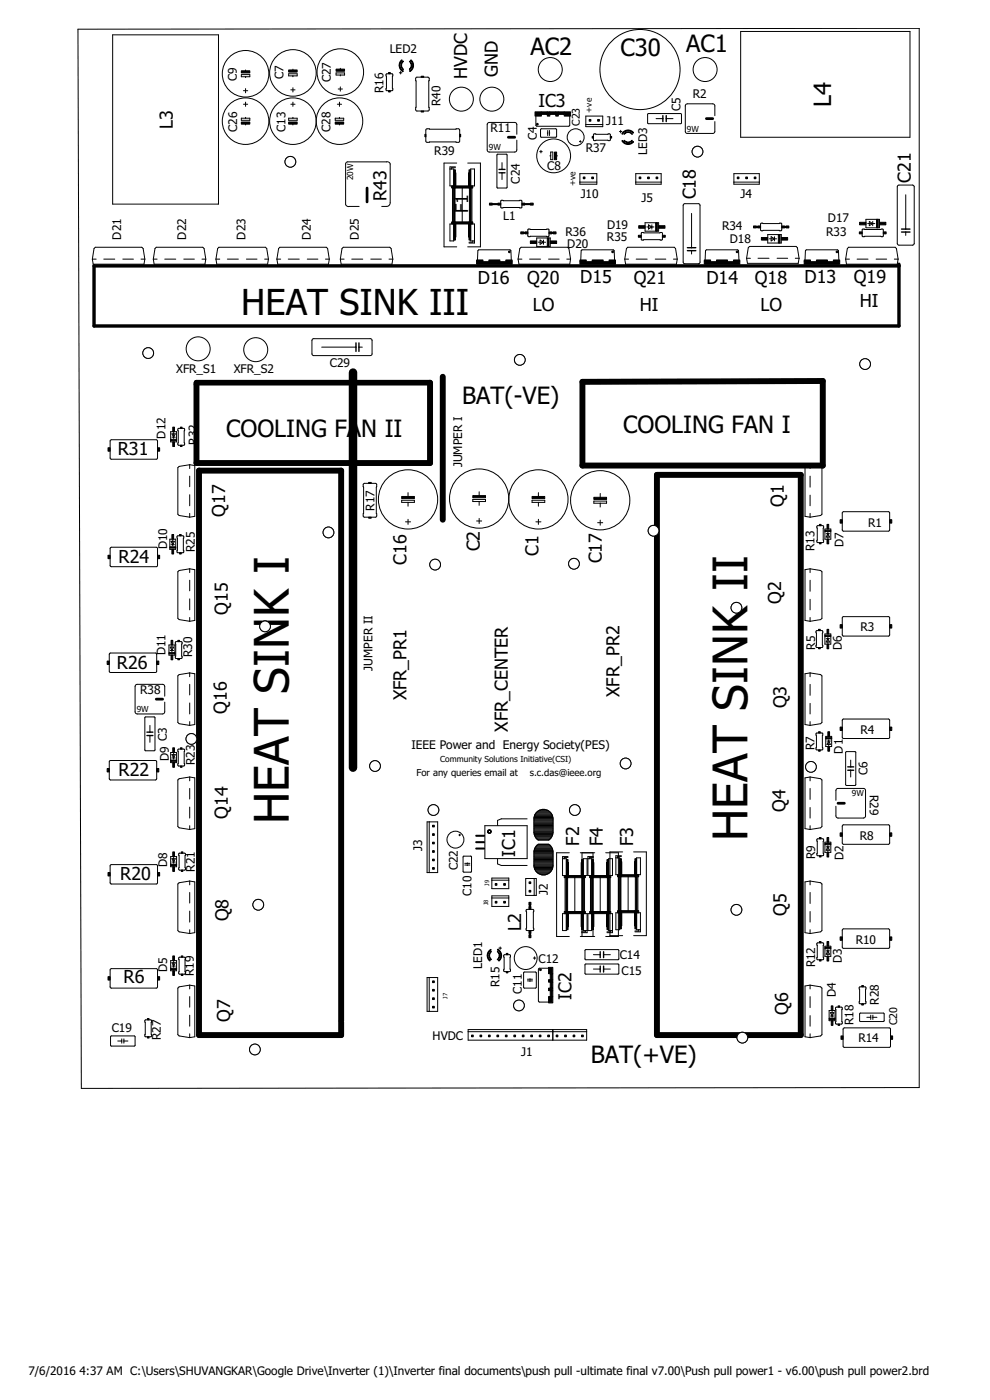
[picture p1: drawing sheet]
<svg xmlns="http://www.w3.org/2000/svg" width="297mm" height="420mm" viewBox="0 0 297 420" stroke-linecap="round" stroke-linejoin="round" font-family="sans-serif">
<g fill="none" stroke="#000" stroke-width=".3">
<path d="M23.4 8.8l252.4-.3v317.9l-251.4 .2zM33.8 10.5h31.8v50.8h-31.8zM222.2 9.4h50.8v31.8h-50.8zM72.4 22.4h2.6v.6h-2.6zM72.4 35.5h2.6v.6h-2.6zM73 27.2h1.3M73 31.3h1.3M73.7 21v.5M73.7 23v.3M73.7 26.6v1.3M73.7 30.6v1.3M73.7 35.2v.3"/>
<path d="M73.7 37v.5M86.6 22.1h2.6v.7h-2.6zM86.6 35.5h2.6v.6h-2.6zM87.2 27h1.3M87.2 31.3h1.3M87.9 20.7v.6M87.9 22.8v.2M87.9 26.3v1.3M87.9 30.6v1.3M87.9 35.2v.3M87.9 37v.5M100.6 35.5h2.5v.6h-2.5z"/>
<path d="M100.8 21.9h2.6v.6h-2.6zM101.2 31.3h1.3M101.5 26.7h1.2M101.9 30.6v1.3M101.9 35.2v.3M101.9 37v.5M102.1 20.5v.5M102.1 22.5v.3M102.1 26.1v1.2M115.9 22.2l1.7-.1 .2 .2-.1 4.9-1.9-.1zM119.8 21.8h.8M120.2 21.5v.7"/>
<path d="M124.8 23.3l3.6-.1 .4 .2v9.5l-.3 .4h-3.4l-.3-.2zM127.9 38.8l9.8-.1 .2 .3v3.5l-.4 .2h-9.5l-.2-.4zM160.8 34.7v2.9l.2 .3h9.7l.2-.3v-2.9M162.2 38.7h4.6l.2 .2v2.1l-4.7 .2zM164.2 39.9h.1M164.3 39.2v1.5M164.8 39.9h.2M164.8 39.2v1.5M175.8 34.8h5v3.2h-5zM175.8 37.4h5M185.9 39.5h.7M186.2 39.1v.8"/>
<path d="M194.4 34.2l9.9-.1 .2 .2-.1 2.7-9.9 .1zM196.8 35.6h2.1M199.9 35.6h2M214.5 34.7v-3.1l-.4-.4-8.2 .1-.3 .5v7.8l.6 .4h7.9l.4-.4v-3.1M135.8 56.4v10.2M136.7 50.1h-1.7v5.7h1.1v-5.1h-1.1M136.7 50.3h-1.2v.4M137 48.9h-3.8v25.2h3.8M138.7 56.3v10.4M140.3 48.9h3.8v25.2h-3.8M141.2 50.7h1.2v5.1h-1.2zM141.6 56.4v10.2"/>
<path d="M149.2 46.4l2.7-.1 .2 .1-.1 10-2.9-.1zM150.6 48.8v2M150.6 51.9v2M155.1 40.3v-2.9l-.5-.6-7.8-.1-.6 .5v7.8l.4 .6h8l.5-.6v-2.9M161.9 45.5h.8M162.3 45.1v.8M165 46.8h.2M165.2 45.6h.7v2.3h-.7zM166.8 46.8h.5M173.9 42.5h.5M174 54.7h5.1M174 52.1h5.1v3.2h-5.1z"/>
<path d="M174.1 42.2v.5M178.1 40.3l4.9-.1 .1 .2v1.7l-4.9 .1zM190.8 54.7h7.6M190.8 52.1h7.6v3.2h-7.6zM220.2 52.1h7.6v3.2h-7.6zM220.2 54.7h7.6M269.4 55.6l4.4-.1 .5 .4v17.2l-.4 .5h-4.2l-.5-.4v-17.2zM271.8 58.5v10.2M27.7 77.8l.5-3.2 .4-.4h14l.3 .4 .6 3.2M27.7 77.8l.3 1.5h15.2l.3-1.5M27.7 77.8h1.2M31.1 77.8h3.3"/>
<path d="M36.9 77.8h3.1M42.3 77.8h1.2M46 77.8l.5-3.2 .4-.4h14l.3 .4 .5 3.2M46 77.8l.2 1.5h15.3l.2-1.5M46 77.8h1.1M49.4 77.8h3.3M55.1 77.8h3.2M60.6 77.8h1.1M64.8 77.8l.5-3.2 .4-.4h14l.3 .4 .5 3.2M64.8 77.8l.2 1.5h15.3l.2-1.5M64.8 77.8h1.1M68.2 77.8h3.3"/>
<path d="M73.9 77.8h3.2M79.4 77.8h1.1M83.1 77.8l.5-3.2 .4-.4h13.9l.4 .4 .5 3.2M83.1 77.8l.2 1.5h15.3l.2-1.5M83.1 77.8h1.1M86.5 77.8h3.3M92.2 77.8h3.2M97.7 77.8h1.1M102.1 77.8l.5-3.2 .4-.4h14l.3 .4 .6 3.2M102.1 77.8l.3 1.5h15.2l.3-1.5M102.1 77.8h1.2M105.5 77.8h3.3"/>
<path d="M107.8 62h-3.4l-.7-.7v-12.1l.4-.6 12.1-.1 .6 .3 .3 .4v11.9l-.3 .4-.6 .4-1.7 .1M111.3 77.8h3.1M116.7 77.8h1.2M135 67.2h1.1v5.1h-1.1zM141.9 72.3v.4h-1.2M142.4 72.3h-1.2v-5.1h1.2v5.7h-1.7M143.3 78.1l.1-2.9 .2-.2h9.4l.3 .2 .1 2.9M150.3 60.2l6.1-.1 .2 2.2-6.2 .1zM155.4 77.8l.6-3.2 .3-.4h14l.4 .4 .5 3.2M155.4 77.8l.3 1.5h15.2l.3-1.5M155.4 77.8h1.2M158.4 68.8h6.1l.2 .2v1.9l-6.2 .1z"/>
<path d="M158.9 77.8h3.3M161 71.4h4.1v2.6h-4.1zM161.5 72.7h2.2M162.1 72.1l1 .6-1 .6zM163.1 72.1v1.2M164.6 77.8h3.2M170.1 77.8h1.1M174.2 78.1l.2-2.9 .2-.2h9.4l.3 .2 .1 2.9M187.5 77.8l.5-3.2 .3-.4h14l.4 .4 .5 3.2M187.5 77.8l.2 1.5h15.2l.3-1.5M187.5 77.8h1.1M190.9 77.8h3.3"/>
<path d="M192.5 69.8h6.1l.2 .2-.1 1.9-6.1 .1zM193.5 66.8h4.1v2.6h-4.1zM194.1 68.1h2.1M194.6 67.5l1 .6-1 .6zM195.6 67.5v1.2M196.6 77.8h3.2M202.1 77.8h1.1M205.1 61.3l.4-.2h4l.5 .4v17.2l-.3 .4-4.2 .1-.5-.4zM207.5 64.1v10.2M207.5 75.2v1M211.6 78.1l.1-2.9 .2-.2h9.4l.3 .2 .1 2.9M224 77.5l.5-3.2 .4-.3h14l.3 .3 .6 3.2"/>
<path d="M224 77.5l.3 1.5h15.2l.3-1.5M224 77.5h1.1M227.4 77.5h3.3M228.3 67h6.1l.1 2.1-6.1 .1-.2-.2zM230.4 70.4h4v2.5h-4zM230.9 71.7h2.1M231.4 71l1 .7-1 .6zM232.4 71v1.3M233.2 77.5h3.1M238.6 77.5h1.2M241.5 78.1l.2-2.9 .2-.2h9.4l.3 .2 .1 2.9M253.7 77.8l.5-3.2 .4-.4h14l.4 .4 .5 3.2"/>
<path d="M253.7 77.8l.3 1.5h15.2l.3-1.5M253.7 77.8h1.2M257.2 77.8h3.3M258.8 68.8h6.1l.1 2.1-6.2 .1zM259.8 65.8h4.1v2.6h-4.1zM260.3 67.1h2.2M260.8 66.5l1.1 .6-1.1 .6zM261.9 66.5v1.2M262.9 77.8h3.1M268.3 77.8h1.2M271.8 69.6v1.1M93.8 101.7h17.5l.3 .5v4.2l-.5 .3h-17l-.5-.5v-4z"/>
<path d="M96.5 104.2h10.3M107.7 104.2h1M33.1 132.1l13.9-.1 .3 .4-.1 5.2-.3 .2h-13.6l-.3-.4zM51.2 129.6h1.8v3h-1.8zM51.6 130.2h1l-.5 1zM51.6 131.2h1M52.1 129.8v1.8M53.4 128.6l2 .1v4.7l-.2 .2-1.8-.1zM56.9 139.5l-3.2 .5-.3 .4v13.9l.3 .4 3.2 .5M56.9 139.5l1.5 .2v15.3l-1.5 .2M56.9 139.5v1.1M243.1 139.5l3.1 .5 .4 .4v13.9l-.4 .4-3.1 .5"/>
<path d="M243.1 139.5l-1.6 .2v15.3l1.6 .2M243.1 139.5v1.1M56.9 142.9v3.2M56.9 148.5v3.3M56.9 154.1v1.1M109.1 145.2l3.5-.1 .4 .2v9.5l-.2 .4h-3.5l-.3-.2zM120.5 150.1h3.8v.7h-3.8zM121.7 156.6h1.5M122.4 147.8v1.4M122.4 150.8v1.1M122.4 155.9v1.5M141.9 149.9h3.8v.6h-3.8z"/>
<path d="M143 156.4h1.5M143.8 147.6v1.4M143.8 150.5v1.2M143.8 155.6v1.5M159.6 150.1h3.8v.7h-3.8zM160.8 156.6h1.5M161.5 147.8v1.4M161.5 150.8v1.1M161.5 155.9v1.5M178.2 150.4h3.8v.6h-3.8zM179.3 156.9h1.5M180.1 148.1v1.4"/>
<path d="M180.1 151v1.2M180.1 156.1v1.5M243.1 142.9v3.3M243.1 148.6v3.2M243.1 154.1v1.1M245.2 157.8h1.7l.2 .1-.1 4.9-1.9-.1zM247.5 158.8h1.8v3h-1.8zM248.4 159.8v1.8M252.8 153.7l13.9-.1 .2 .3v5.3l-.3 .2h-13.7l-.2-.4zM33.1 164.4l13.9-.1 .3 .3-.1 5.2-.3 .3h-13.6l-.3-.4zM50.9 161.8h1.8v3.1h-1.8zM51.3 162.5h1l-.5 1z"/>
<path d="M51.3 163.5h1M51.8 162.1v1.8M53.2 160.9l1.7-.1 .2 .2v4.6l-.1 .3-1.9-.2zM56.9 170.7l-3.2 .5-.3 .4v14l.3 .3 3.2 .6M56.9 170.7l1.5 .3v15.2l-1.5 .3M56.9 170.7v1.2M56.9 174.1v3.2M56.9 179.7v3.3M243.1 170.7l3.1 .5 .4 .4v14l-.4 .3-3.1 .6M243.1 170.7l-1.6 .3v15.2l1.6 .3M243.1 170.7v1.2M243.1 174.1v3.3"/>
<path d="M243.1 179.9v3.1M247.9 160.2h1M248.4 160.2l.5 1h-1zM32.9 196.1l13.9-.1 .2 .4v5.2l-.4 .2h-13.6l-.2-.4zM50.7 193.6h1.8v3h-1.8zM51.1 194.2h1l-.5 1zM51.1 195.2h1M51.6 193.8v1.8M52.7 192.6l1.9 .1v4.7l-.1 .2-1.9-.1zM56.9 185.3v1.2M243.1 185.3v1.2M244.9 189.3l1.9 .1-.1 4.9-1.8-.1z"/>
<path d="M247.5 190.3h1.8v3h-1.8zM247.9 191.7h1M248.4 191.3v1.8M248.4 191.7l.5 1h-1zM252.8 185.2l13.9-.1 .2 .3v5.3l-.3 .2h-13.7l-.2-.4zM43.5 215.2l3 .1v9.8l-.2 .2h-2.6l-.2-.2zM45 217.7v2M49.4 208.9v-2.9l-.4-.6h-7.8l-.6 .4-.1 7.8 .3 .5 8.2 .1 .4-.6v-2.9M56.9 202l-3.2 .5-.3 .3v14l.3 .4 3.2 .5M56.9 202l1.5 .2v15.2l-1.5 .3M56.9 202v1.1M56.9 205.4v3.2"/>
<path d="M56.9 211v3.3M56.9 216.6v1.1M243.1 202l3.1 .5 .4 .3v14l-.4 .4-3.1 .5M243.1 202l-1.6 .2v15.2l1.6 .3M243.1 202v1.1M243.1 205.4v3.3M243.1 211.1v3.2M243.1 216.6v1.1M252.8 215.9l13.9-.1 .2 .4v5.2l-.3 .2h-13.7l-.2-.3zM32.9 228.3h13.9l.2 .3v5.2l-.4 .3-13.6-.1-.2-.3zM45 220.7v2.1M51.2 225.8h1.8v3.1h-1.8z"/>
<path d="M51.6 226.5h1l-.5 1zM51.6 227.5h1M52.1 226.1v1.8M53.4 224.9l2 .1v4.6l-.2 .3h-1.6l-.2-.2zM56.9 233.2l-3.2 .5-.3 .4v14l.3 .3 3.2 .5M56.9 233.2l1.5 .2v15.3l-1.5 .2M56.9 233.2v1.1M56.9 236.6v3.2M243.1 233.2l3.1 .5 .4 .4v14l-.4 .3-3.1 .5M243.1 233.2l-1.6 .2v15.3l1.6 .2M243.1 233.2v1.1M243.1 236.6v3.3"/>
<path d="M244.9 220l1.9 .1-.1 4.9-1.6 .1-.2-.2zM247.8 221h1.7v3h-1.7zM248.1 222.4h1.1M248.6 222v1.8M248.6 222.4l.6 1h-1.1zM253.8 225.6l3 .1-.2 10h-2.6l-.3-.1zM255.2 228.1v2M255.2 231.2v2M33.1 259.6l13.9-.1 .3 .4-.1 5.2-.3 .2h-13.6l-.3-.4zM51.2 257.1h1.8v3h-1.8zM51.6 257.7h1l-.5 1zM51.6 258.7h1"/>
<path d="M52.1 257.3v1.8M53.7 256.1l1.9 .1v4.7l-.1 .2h-1.6l-.3-.1zM56.9 242.2v3.3M56.9 247.8v1.1M128.1 246.7h3.2v15.2h-3.2zM128.8 246.7v15.2M137.7 250.6h.5M137.9 250.3v.5M139 257l2.5 .1-.2 4.6-2.3-.1zM139.4 259.6h1.6M139.4 259.1h1.6M140.2 259v.1"/>
<path d="M140.2 259.6v.1M145.5 247.8h12.7v9.9h-12.7zM149.3 257.7v1.6l1.1 .4h7.8M158.2 245.7h-7.8l-1.1 .5v1.5M170.4 257.1h-1.6v5.7h1.1v-5.1h-1.1M170.4 257.3h-1.1v.4M170.8 255.9h-3.8v25.2h3.8M174.1 255.9h4.3M174.6 255.9v25.2M175 257.7h1.1v5.1h-1.1zM177.9 255.9v25.2M178.1 257.1h-1.7v5.7h1.1v-5.1h-1.1"/>
<path d="M178.1 257.3h-1.2v.4M181.7 255.9h3.8v25.2h-3.8M182.6 257.7h1.2v5.1h-1.2zM186.4 256.8h-1.6v5.7h1.1v-5h-1.1M186.4 257.1h-1.1v.4M186.8 255.7h-3.8v25.1h3.8M190.1 255.7h3.8v25.1h-3.8M191 257.5h1.2v5h-1.2zM243.1 242.3v3.2M243.1 247.8v1.1M245.2 251.8l1.9 .1-.1 4.9h-1.7l-.2-.2zM247.5 252.8h1.8v3h-1.8z"/>
<path d="M247.9 254.1h1M248.4 253.8v1.7M248.4 254.1l.5 1.1h-1zM250.8 240.2v-2.9l.4-.7h7.9l.6 .4v7.9l-.3 .5-8.2 .1-.4-.6v-2.9M252.8 247.6h13.9l.2 .3v5.2l-.3 .3-13.7-.1-.2-.3zM56.9 264.4l-3.2 .5-.3 .4v14l.3 .4 3.2 .5M56.9 264.4l1.5 .3v15.2l-1.5 .3M56.9 264.4v1.2M56.9 267.8v3.2M56.9 273.4v3.3M56.9 279v1.2M147.6 263.5h5.1v3.2h-5.1z"/>
<path d="M147.6 268.9h5.1v3.1h-5.1zM147.6 269.5h5.1M147.6 264.2h5.1M157.7 263.7h3.2v5h-3.2zM157.9 273l2-.1 .2 .2v5.9l-.1 .3-2.1-.2zM160.3 263.7v5M168.8 274.2h1.1v5.1h-1.1zM169.5 263.4v10.2M172.5 263.3v10.4M175.4 263.4v10.2M175.6 279.3v.4h-1.1M176.1 279.3h-1.1v-5.1h1.1v5.7h-1.6"/>
<path d="M176.4 274.2h1.1v5.1h-1.1zM177.2 263.4v10.2M180.1 263.3v10.4M183.3 279.3v.4h-1.2M183.8 279.3h-1.2v-5.1h1.2v5.7h-1.7M184.8 273.9h1.1v5.1h-1.1zM188.5 263v10.4M191.4 263.1v10.2M191.6 279v.4h-1.1M192.2 279h-1.2v-5.1h1.2v5.8h-1.7M243.1 264.4l3.1 .5 .4 .4v14l-.4 .4-3.1 .5M243.1 264.4l-1.6 .3v15.2l1.6 .3"/>
<path d="M243.1 264.4v1.2M243.1 267.8v3.3M243.1 273.6v3.1M243.1 279v1.2M252.8 278.9l13.9-.1 .2 .3v5.3l-.3 .2h-13.7l-.2-.4zM33.1 290.8l13.9-.1 .3 .4-.1 5.2-.3 .2h-13.6l-.3-.3zM51.2 288.3h1.8v3h-1.8zM51.6 288.9h1l-.5 1zM51.6 289.9h1M52.1 288.5v1.8M53.7 287.4l1.7-.1 .2 .1v4.7l-.1 .2-1.9-.1zM56.9 295.7l-3.2 .5-.3 .3v14l.3 .4 3.2 .5"/>
<path d="M56.9 295.7l1.5 .2v15.2l-1.5 .3M56.9 295.7v1.1M56.9 299.1v3.2M128.1 293.4h3.2v10.1h-3.2zM128.8 293.4v10.1M149.6 284.5h.9M150.1 284.2v.7M151.2 286.6l1.7-.1 .2 .2-.1 4.9-1.8-.2zM157.2 291.8h3.6v4.7h-3.6zM158.2 294.4h1.6M158.2 293.9h1.6M159 293.8v.1"/>
<path d="M159 294.4v.1M160 287.5h.8M160.4 287.1v.8M164.7 290.6h-2.9l-.3 .2v9.7l.3 .2h2.9M174.1 281.1h4.3M175.6 285.1l9.9-.1 .2 .2v2.7l-10 .1zM175.6 289.4l9.9-.1 .2 .3v2.6l-10 .1zM178.1 286.5h2M178.1 290.8h2M181.1 286.5h2M181.1 290.8h2M243.1 295.7l3.1 .5 .4 .3v14l-.4 .4-3.1 .5"/>
<path d="M243.1 295.7l-1.6 .2v15.2l1.6 .3M243.1 295.7v1.1M243.1 299.1v3.3M245.2 283h1.7l.2 .1-.1 4.9-1.9-.1zM247.5 284h1.8v3h-1.8zM247.9 285.4h1M248.4 285v1.8M248.4 285.4l.5 1h-1zM257.9 296.2h1.7l.2 .1-.1 4.9-1.9-.1zM33.2 311l7.2-.1 .1 .2v2.7l-7.2 .1zM35.3 312.4h1.2M37.2 312.4h1.2"/>
<path d="M43.5 306.2l1.7-.1 .3 .1v4.7l-.2 .2-1.8-.1zM56.9 304.7v3.3M56.9 310.3v1.1M140.5 309h35.5v3.2h-35.5zM140.5 309.6h35.5M165.9 309v3.2M243.1 304.8v3.2M243.1 310.3v1.1M248.8 303.3h1.7v3h-1.7zM249.2 303.9h1l-.5 1zM249.2 304.9h1M249.7 303.5v1.8"/>
<path d="M250.8 302.3h1.7l.2 .1-.1 4.9-1.9-.1zM253.1 308.6l13.9-.1 .2 .4v5.2l-.4 .2h-13.6l-.2-.4zM258 304.1h7.1l.2 2.3-7.2 .2zM260.1 305.3h1.2M261.9 305.3h1.2"/>
<circle cx="73.7" cy="36.4" r="7"/>
<circle cx="73.7" cy="22.1" r="7"/>
<circle cx="87.9" cy="36.4" r="7"/>
<circle cx="87.9" cy="21.9" r="7"/>
<circle cx="101.9" cy="36.4" r="7"/>
<circle cx="102.1" cy="21.6" r="7"/>
<circle cx="138.4" cy="29.8" r="3.6"/>
<circle cx="147.6" cy="29.8" r="3.6"/>
<circle cx="165.1" cy="20.9" r="3.6"/>
<circle cx="192" cy="20.9" r="12"/>
<circle cx="211.6" cy="20.9" r="3.6"/>
<circle cx="166.1" cy="46.8" r="5.1"/>
<circle cx="172.7" cy="41.2" r="2.54"/>
<circle cx="59.5" cy="104.7" r="3.6"/>
<circle cx="76.7" cy="104.9" r="3.6"/>
<circle cx="122.4" cy="149.9" r="8.9"/>
<circle cx="143.8" cy="149.6" r="8.9"/>
<circle cx="161.5" cy="149.9" r="8.9"/>
<circle cx="180.1" cy="150.1" r="8.9"/>
<circle cx="79.5" cy="188" r="1.61"/>
<circle cx="136.7" cy="252" r="2.54"/>
<circle cx="157.7" cy="287.5" r="3.4"/>
</g>
<g fill="none" stroke="#000" stroke-width=".32">
<path d="M160.2 249.9l.6 1.6M160.2 249.9h5.7M160.2 249.6h5.7M160.2 249.4h5.7M160.2 249.1h5.7M160.2 248.8h5.7M160.2 248.6h5.7M160.2 248.3h5.7M160.2 248h5.7M160.2 247.8h5.7M160.2 247.5h5.7M160.2 247.2h5.7"/>
<path d="M160.2 247h5.7M160.2 246.7h5.7M160.2 246.4h5.7M160.2 246.1h5.7M160.2 245.9h5.7M160.2 245.6h5.7M160.2 259.8h5.7M160.2 259.5h5.7M160.2 259.3h5.7M160.2 259h5.7M160.2 258.7h5.7M160.2 258.5h5.7"/>
<path d="M160.2 258.2h5.7M160.2 257.9h5.7M160.2 257.7h5.7M160.2 257.4h5.7M160.2 257.1h5.7M160.2 256.9h5.7M160.2 256.6h5.7M160.2 256.3h5.7M160.2 256.1h5.7M160.2 255.8h5.7M160.2 255.5h5.7M160.2 245.3v4.6"/>
<path d="M160.2 245.3h5.7M160.3 250.2h5.6M160.3 255.3h5.6M160.3 250.4h5.5M160.3 245.1h5.5M160.3 255h5.5M160.4 250.7h5.3M160.4 244.8h5.4M160.4 254.7h5.3M160.5 244.5l-.3 .8M160.5 244.5a2.85 2.85 0 0 1 2.6-1.6 2.85 2.85 0 0 1 2.5 1.6M160.5 244.5h5.2"/>
<path d="M160.5 251h5.1M160.5 254.5h5.1M160.6 244.3h4.9M160.7 251.2h4.8M160.7 254.2h4.7M160.8 251.5l.7 .6h3.2l.3-.3M160.8 251.5h4.5M160.8 244h4.5M160.9 253.9h4.3M161.1 243.7h4M161.1 251.8h3.9M161.1 253.7l-.8 1.5-.1 4.5 .3 1.3 .8 1"/>
<path d="M161.1 253.7l.4-.3h3.2l1 1.3M161.1 253.7h3.9M161.4 243.5h3.3M161.4 252h3.3M161.8 243.2h2.5M162.8 242.9h.6M165.3 251.5l-.3 .3M165.6 244.5l.3 .8M165.7 254.7l.2 .9v4.6l-.5 1.1-.6 .7M165.9 245.3v4.6M165.9 249.9l-.6 1.6M160.2 260.1h5.7"/>
<path d="M160.3 260.3h5.5M160.4 260.6h5.4M160.5 260.9h5.2M160.6 261.2h4.9M160.8 261.4h4.6M161 261.7h4.1M161.3 262l1.1 .5M161.3 262h3.5M161.7 262.2h2.7M162.4 262.5h1.3M164.8 262l-1.1 .5h-1.3M36.5 311.8v1.3"/>
<path d="M37.2 311.8v1.3M261.3 304.7v1.2M261.9 304.7v1.2"/>
</g>
<path d="M129 114.9v24.1h-70.1v-23.6M132.8 113.1v42.9M174.8 114.6l72.1-.3v25.4h-72.1zM197.1 142.5h43.2v168.1h-43.2zM102.4 306.3v-165.1h-42.7v169.4h42.7v-3.8" fill="none" stroke="#000" stroke-width="1.8"/>
<path d="M105.9 111.8v118.6" fill="none" stroke="#000" stroke-width="2.5"/>
<path d="M269.7 79.3v18.5h-241.5v-18h241.5" fill="none" stroke="#000" stroke-width="1"/>
<path d="M129 114.9h-70.1v.5" fill="none" stroke="#000" stroke-width="1.7"/>
<g fill="#000" stroke="#000" stroke-width=".3">
<path d="M72.4 21.3h2.6v.6h-2.6zM72.4 36.6h2.6v.7h-2.6zM86.6 21h2.6v.6h-2.6zM86.6 36.6h2.6v.7h-2.6zM100.6 36.6h2.5v.7h-2.5zM100.8 20.7h2.6v.7h-2.6zM116.6 27.2h.5v.4h-.5zM116.6 21.8h.5v.3h-.5zM126.4 22.9h.7v.3h-.7zM126.4 33.3h.7v.3h-.7zM160.5 33.6h1.9v1.2h-1.9zM162.4 33.6h1.8v.7h-1.8z"/>
<path d="M164.2 33.6h.8v1.2h-.8zM165 33.6h1.8v.7h-1.8zM166.8 33.6h.7v1.2h-.7zM167.5 33.6h1.8v.7h-1.8zM169.3 33.6h1.9v1.2h-1.9zM176.8 35.9h.5v.5h-.5zM179.3 35.9h.5v.5h-.5zM127.5 40.3h.3v.8h-.3zM135.5 55.8h1.2v.6h-1.2zM136 56.4h.5v10.2h-.5zM136.1 51h.6v4.8h-.6zM136.7 55.8h4v.6h-4z"/>
<path d="M136.7 51.9l.1 3.9zM137.9 40.3h.3v.8h-.3zM140.6 51.9l.1 3.9zM140.7 55.8h1.2v.6h-1.2zM140.7 51h.5v4.8h-.5zM140.8 56.4h.6v10.2h-.6zM166.4 45.6h.6v2.3h-.6zM175 53.1h.5v.5h-.5zM177.5 53.1h.6v.5h-.6zM177.7 40.9h.4v.5h-.4zM183.1 40.9h.4v.5h-.4zM191.8 53.1h.5v.5h-.5z"/>
<path d="M194.3 53.1h.5v.5h-.5zM196.8 53.1h.6v.5h-.6zM221.2 53.1h.5v.5h-.5zM223.8 53.1h.5v.5h-.5zM226.3 53.1h.5v.5h-.5zM135.5 66.6h1.2v.6h-1.2zM136.1 67.2h.6v4.9h-.6zM136.7 66.6h4v.6h-4zM136.7 67.2l.1 4zM140.6 67.2l.1 4zM140.7 66.6h1.2v.6h-1.2zM140.7 67.2h.5v4.9h-.5z"/>
<path d="M143 78.5h10.7v.8h-10.7zM143 78h1.9v.5h-1.9zM146.7 78h3.3v.5h-3.3zM146.9 61h.8v.6h-.8zM149.4 61h.8v.6h-.8zM151.8 78h1.9v.5h-1.9zM156.3 69.6h.8v.6h-.8zM156.6 61h.8v.6h-.8zM157.5 69.6h.9v.6h-.9zM159.1 72.3h1.9v.8h-1.9zM159.1 61h.9v.6h-.9zM164.2 71.4h.5v2.6h-.5z"/>
<path d="M164.7 69.6h.9v.6h-.9zM165.1 72.3h1.9v.8h-1.9zM166 69.6h.8v.6h-.8zM174 78.5h10.7v.8h-10.7zM174 78h1.9v.5h-1.9zM177.7 78h3.3v.5h-3.3zM182.8 78h1.9v.5h-1.9zM191.5 70.6h.9v.6h-.9zM191.6 67.7h1.9v.8h-1.9zM196.7 66.8h.5v2.6h-.5zM197.6 67.7h1.9v.8h-1.9zM198.8 70.6h.8v.6h-.8z"/>
<path d="M211.3 78.5h10.7v.8h-10.7zM211.3 78h1.9v.5h-1.9zM215 78h3.3v.5h-3.3zM220.1 78h1.9v.5h-1.9zM226.1 67.8h.8v.6h-.8zM227.4 67.8h.8v.6h-.8zM228.5 71.3h1.9v.8h-1.9zM233.5 70.4h.5v2.5h-.5zM234.4 71.3h1.9v.8h-1.9zM234.6 67.8h.8v.6h-.8zM235.8 67.8h.9v.6h-.9zM241.3 78.5h10.6v.8h-10.6z"/>
<path d="M241.3 78h1.9v.5h-1.9zM245 78h3.3v.5h-3.3zM250 78h1.9v.5h-1.9zM257.8 69.6h.9v.6h-.9zM257.9 66.7h1.9v.8h-1.9zM263 65.8h.5v2.6h-.5zM263.9 66.7h1.9v.8h-1.9zM265 69.6h.9v.6h-.9zM32.4 134.4h.6v1h-.6zM47.3 134.4h.6v1h-.6zM51.2 131.8h1.8v.4h-1.8zM51.8 128.2h.5v1.4h-.5z"/>
<path d="M51.8 132.6h.5v1.4h-.5zM54.1 133.6h.5v.4h-.5zM54.1 128.2h.5v.4h-.5zM110.6 144.8h.8v.3h-.8zM110.6 155.2h.8v.3h-.8zM120.5 149h3.8v.6h-3.8zM141.9 148.7h3.8v.7h-3.8zM159.6 149h3.8v.6h-3.8zM178.2 149.2h3.8v.7h-3.8zM245.9 157.4h.5v.4h-.5zM247.5 159.2h1.8v.3h-1.8zM248.1 157.4h.5v1.4h-.5z"/>
<path d="M252.1 156h.6v1h-.6zM266.9 156h.7v1h-.7zM32.4 166.6h.6v1.1h-.6zM47.3 166.6h.6v1.1h-.6zM50.9 164.1h1.8v.4h-1.8zM51.6 160.4h.5v1.4h-.5zM51.6 164.9h.5v1.4h-.5zM53.9 165.9h.5v.4h-.5zM53.9 160.4h.5v.4h-.5zM245.9 162.8h.5v.4h-.5zM248.1 161.8h.5v1.4h-.5zM32.2 198.4h.6v1h-.6z"/>
<path d="M47 198.4h.6v1h-.6zM50.7 195.9h1.8v.3h-1.8zM51.3 192.2h.5v1.4h-.5zM51.3 196.6h.5v1.4h-.5zM53.4 197.6h.5v.4h-.5zM53.4 192.2h.5v.4h-.5zM245.6 188.9h.5v.4h-.5zM245.6 194.3h.5v.4h-.5zM247.5 190.6h1.8v.4h-1.8zM248.1 193.3h.5v1.4h-.5zM248.1 188.9h.5v1.4h-.5zM252.1 187.5h.6v1h-.6z"/>
<path d="M266.9 187.5h.7v1h-.7zM245.6 219.6h.5v.4h-.5zM248.4 219.6h.5v1.4h-.5zM252.1 218.2h.6v1h-.6zM266.9 218.2h.7v1h-.7zM32.2 230.7h.6v1h-.6zM47 230.7h.6v1h-.6zM51.2 228.1h1.8v.4h-1.8zM51.8 224.4h.5v1.4h-.5zM51.8 228.9h.5v1.4h-.5zM54.1 229.9h.5v.4h-.5zM54.1 224.4h.5v.4h-.5z"/>
<path d="M245.6 225.1h.5v.3h-.5zM247.8 221.4h1.7v.4h-1.7zM248.4 224h.5v1.4h-.5zM51.2 259.4h1.8v.3h-1.8zM51.8 255.7h.5v1.4h-.5zM54.4 255.7h.5v.4h-.5zM129.8 255.3h.5v.5h-.5zM129.8 257.8h.5v.5h-.5zM129.8 252.8h.5v.5h-.5zM129.8 250.2h.5v.5h-.5zM129.8 247.7h.5v.5h-.5zM169.9 258h.5v4.8h-.5z"/>
<path d="M170.4 258.8l.2 4zM174.4 258.8l.1 4zM174.5 258h.5v4.8h-.5zM177.5 258h.6v4.8h-.6zM178.1 258.8l.1 4zM182 258.8l.1 4zM182.1 258h.5v4.8h-.5zM185.9 257.7h.5v4.8h-.5zM186.4 258.6l.2 3.9zM190.4 258.6l.1 3.9zM190.5 257.7h.5v4.8h-.5zM245.9 251.4h.5v.3h-.5z"/>
<path d="M245.9 256.8h.5v.4h-.5zM247.5 253.1h1.8v.4h-1.8zM248.1 255.8h.5v1.4h-.5zM248.1 251.4h.5v1.4h-.5zM252.1 250h.6v1h-.6zM266.9 250h.7v1h-.7zM32.4 261.9h.6v1h-.6zM47.3 261.9h.6v1h-.6zM51.8 260.1h.5v1.4h-.5zM54.4 261.1h.5v.4h-.5zM129.8 260.4h.5v.5h-.5zM148.6 270.5h.5v.5h-.5z"/>
<path d="M148.6 265.2h.5v.5h-.5zM151.1 270.5h.5v.5h-.5zM151.1 265.2h.5v.5h-.5zM158.7 272.1h.6v.8h-.6zM158.7 279.3h.6v.8h-.6zM158.7 270.8h.6v.9h-.6zM158.7 267.2h.6v.5h-.6zM158.7 264.7h.6v.5h-.6zM169.3 273.6h1.1v.6h-1.1zM169.3 262.8h1.1v.6h-1.1zM169.8 263.4h.5v10.2h-.5zM169.9 274.2h.5v4.8h-.5z"/>
<path d="M170.4 273.6h4.1v.6h-4.1zM170.4 262.8h4.1v.6h-4.1zM170.4 274.2l.2 3.9zM174.4 274.2l.1 3.9zM174.5 273.6h1.1v.6h-1.1zM174.5 262.8h1.1v.6h-1.1zM174.5 274.2h.5v4.8h-.5zM174.6 263.4h.5v10.2h-.5zM176.9 273.6h1.2v.6h-1.2zM176.9 262.8h1.2v.6h-1.2zM177.4 263.4h.5v10.2h-.5zM177.5 274.2h.6v4.8h-.6z"/>
<path d="M178.1 273.6h4v.6h-4zM178.1 262.8h4v.6h-4zM178.1 274.2l.1 3.9zM182 274.2l.1 3.9zM182.1 273.6h1.2v.6h-1.2zM182.1 262.8h1.2v.6h-1.2zM182.1 274.2h.5v4.8h-.5zM182.2 263.4h.6v10.2h-.6zM185.3 273.3h1.1v.6h-1.1zM185.3 262.5h1.1v.6h-1.1zM185.8 263.1h.5v10.2h-.5zM185.9 273.9h.5v4.9h-.5z"/>
<path d="M186.4 273.3h4.1v.6h-4.1zM186.4 262.5h4.1v.6h-4.1zM186.4 273.9l.2 4zM190.4 273.9l.1 4zM190.5 273.3h1.1v.6h-1.1zM190.5 262.5h1.1v.6h-1.1zM190.5 273.9h.5v4.9h-.5zM190.6 263.1h.5v10.2h-.5zM32.4 293.1h.6v1h-.6zM47.3 293.1h.6v1h-.6zM51.2 290.6h1.8v.4h-1.8zM51.8 286.9h.5v1.4h-.5z"/>
<path d="M51.8 291.3h.5v1.4h-.5zM54.4 292.4h.5v.3h-.5zM54.4 286.9h.5v.4h-.5zM129.8 299.5h.5v.5h-.5zM129.8 296.9h.5v.5h-.5zM129.8 294.4h.5v.5h-.5zM151.9 291.6h.5v.4h-.5zM151.9 286.1h.5v.4h-.5zM158.7 280.6h.6v.8h-.6zM164.6 290.3h1.3v1.9h-1.3zM164.6 294h1.3v.8h-1.3zM164.6 296.5h1.3v.8h-1.3z"/>
<path d="M164.6 299.1h1.3v1.9h-1.3zM165.1 292.2h.8v1.8h-.8zM165.1 294.8h.8v1.7h-.8zM165.1 297.3h.8v1.8h-.8zM245.9 282.6h.5v.4h-.5zM245.9 288h.5v.4h-.5zM247.5 284.4h1.8v.3h-1.8zM248.1 287h.5v1.4h-.5zM248.1 282.6h.5v1.4h-.5zM252.1 281.2h.6v1h-.6zM258.6 295.8h.5v.4h-.5zM266.9 281.2h.7v1h-.7z"/>
<path d="M44.2 311.1h.5v.4h-.5zM44.2 305.7h.5v.4h-.5zM129.8 302h.5v.5h-.5zM141.5 310.6h.5v.5h-.5zM144 310.6h.5v.5h-.5zM146.6 310.6h.5v.5h-.5zM149.1 310.6h.5v.5h-.5zM151.6 310.6h.5v.5h-.5zM154.2 310.6h.5v.5h-.5zM156.7 310.6h.5v.5h-.5zM159.3 310.6h.5v.5h-.5zM161.8 310.6h.5v.5h-.5z"/>
<path d="M164.3 310.6h.5v.5h-.5zM166.9 310.6h.5v.5h-.5zM169.4 310.6h.5v.5h-.5zM172 310.6h.5v.5h-.5zM174.5 310.6h.5v.5h-.5zM248.8 305.6h1.7v.3h-1.7zM249.4 301.9h.5v1.4h-.5zM249.4 306.3h.5v1.4h-.5zM251.4 307.3h.5v.4h-.5zM251.4 301.9h.5v.4h-.5zM252.3 310.9h.7v1h-.7zM258.6 301.2h.5v.4h-.5z"/>
<path d="M267.2 310.9h.6v1h-.6z"/>
</g>
<g fill="none" stroke="#000" stroke-width=".42">
<path d="M198.9 34.7v1.8M199.9 34.7v1.8M149.7 50.8h1.8M149.7 51.9h1.8M206.2 75.2h2.6M206.2 74.3h2.6M270.5 69.6h2.5M270.5 68.7h2.5M106.8 102.9v2.6M107.7 102.9v2.6M44.1 219.7h1.8M44.1 220.7h1.8"/>
<path d="M254.4 231.2h1.7M254.4 230.1h1.7M180.1 285.6v1.8M180.1 289.9v1.8M181.1 285.6v1.8M181.1 289.9v1.8"/>
</g>
<path d="M147.7 61.3h1.7M157.1 69.9h.4M157.5 61.3h1.6M165.6 69.9h.4M226.9 68.1h.4M235.4 68.1h.4M142.9 252.8h2.3M142.9 250.8h2.3M142.9 254.7h2.3M159 271.7v.3M159 280.2v.3" fill="none" stroke="#000" stroke-width=".61"/>
<g fill="#000" stroke="#000" stroke-width=".3">
<path d="M119.8 19.6h.2l.3 1 .7 .7-.1 .2-.7-.6z" fill-rule="evenodd"/>
<path d="M120.3 19.6l.7 1.3-.5-.6z" fill-rule="evenodd"/>
<path d="M120.4 18.1l.1-.2 .2 .2-.4 .5-.3 1h-.2l.2-.9z" fill-rule="evenodd"/>
<path d="M120.6 18.6l.5-.2-.8 1.2z" fill-rule="evenodd"/>
<path d="M122.8 18.5a.84 .84 0 0 1 .6 1.1l-.2-.6z" fill-rule="evenodd"/>
<path d="M123.3 17.9l.6 .8 .2 .9h-.3l-.1-.6-.6-.8z" fill-rule="evenodd"/>
<path d="M123.4 19.6l.1 .4-.6 .9z" fill-rule="evenodd"/>
<path d="M123.8 19.6h.3l-.2 .9-.9 1-.1-.2 .7-.7z" fill-rule="evenodd"/>
<path d="M187.3 40.1l1.2-.5-1.2 .7z" fill-rule="evenodd"/>
<path d="M186.9 39.7l.6-.5 1-.2v.3l-1 .3-.7 .7-.2-.1z" fill-rule="evenodd"/>
<path d="M188.5 39l.9 .2 .7 .6-.2 .2-.5-.5-.9-.2z" fill-rule="evenodd"/>
<path d="M186.6 42.3l.2-.2 .7 .7 1 .3v.2l-1-.1z" fill-rule="evenodd"/>
<path d="M187.2 42.2l.1-.1 1.2 .7-.8-.2z" fill-rule="evenodd"/>
<path d="M188.5 42.7l.6-.2 .5-.4a.84 .84 0 0 1-1.1 .6z" fill-rule="evenodd"/>
<path d="M188.5 43.1l.6-.1 .8-.6 .2 .2-1.1 .7h-.5z" fill-rule="evenodd"/>
<path d="M188.5 39.6l.7 .2 .6 .5z" fill-rule="evenodd"/>
<path d="M146.4 249.2a.58 .58 0 0 1 .9 .1 .58 .58 0 0 1-.3 .8 .58 .58 0 0 1-.7-.5h.2a.38 .38 0 0 1 .5-.4 .38 .38 0 0 1 .1 .7 .38 .38 0 0 1-.6-.2l-.2-.1z" fill-rule="evenodd"/>
<path d="M146.2 286.8h.2l.1 .6 .6 .8-.2 .2-.5-.7z" fill-rule="evenodd"/>
<path d="M146.7 286.8h.2l.5 1.2-.5-.5z" fill-rule="evenodd"/>
<path d="M146.8 285.2l.5-.3 .1 .2-.7 .7-.3 1h-.2l.2-.9z" fill-rule="evenodd"/>
<path d="M147.2 285.6h.2l-.7 1.2z" fill-rule="evenodd"/>
<path d="M149.8 286.8h.1v.4l-.6 .9z" fill-rule="evenodd"/>
<path d="M150.2 286.8h.3l-.1 .5-.7 1.1-.1-.2 .4-.5z" fill-rule="evenodd"/>
<path d="M149.3 285.5l.5 .5 .1 .8h-.1z" fill-rule="evenodd"/>
<path d="M149.4 284.9l.7 .6 .4 1.3h-.3l-.2-1-.8-.7z" fill-rule="evenodd"/>
<circle cx="161.2" cy="37.3" r=".25"/>
<circle cx="152.8" cy="75.6" r=".25"/>
<circle cx="183.8" cy="75.6" r=".25"/>
<circle cx="221.1" cy="75.6" r=".25"/>
<circle cx="251.1" cy="75.6" r=".25"/>
<circle cx="162.2" cy="291" r=".25"/>
</g>
<path d="M211.9 35.6h1.9M110.1 56.4v4.2M152.5 41.2h1.9M46.9 209.8h1.9M251.4 241.1h1.9" fill="none" stroke="#000" stroke-width=".83"/>
<circle cx="79.5" cy="188" r="1.61" fill="#fff" stroke="#000" stroke-width=".3"/>
<circle cx="77.5" cy="271.5" r="1.61" fill="none" stroke="#000" stroke-width=".3"/>
<circle cx="77.5" cy="271.5" r="1.61" fill="#fff" stroke="#000" stroke-width=".3"/>
<circle cx="221" cy="182.4" r="1.61" fill="none" stroke="#000" stroke-width=".3"/>
<circle cx="221" cy="182.4" r="1.61" fill="#fff" stroke="#000" stroke-width=".3"/>
<circle cx="221" cy="273" r="1.61" fill="none" stroke="#000" stroke-width=".3"/>
<circle cx="221" cy="273" r="1.61" fill="#fff" stroke="#000" stroke-width=".3"/>
<circle cx="172.2" cy="169.2" r="1.61" fill="none" stroke="#000" stroke-width=".3"/>
<circle cx="172.2" cy="169.2" r="1.61" fill="#fff" stroke="#000" stroke-width=".3"/>
<circle cx="172.5" cy="243.1" r="1.61" fill="none" stroke="#000" stroke-width=".3"/>
<circle cx="172.5" cy="243.1" r="1.61" fill="#fff" stroke="#000" stroke-width=".3"/>
<circle cx="130.6" cy="169.4" r="1.61" fill="none" stroke="#000" stroke-width=".3"/>
<circle cx="130.6" cy="169.4" r="1.61" fill="#fff" stroke="#000" stroke-width=".3"/>
<circle cx="130" cy="243.1" r="1.61" fill="none" stroke="#000" stroke-width=".3"/>
<circle cx="130" cy="243.1" r="1.61" fill="#fff" stroke="#000" stroke-width=".3"/>
<circle cx="187.7" cy="229.1" r="1.61" fill="none" stroke="#000" stroke-width=".3"/>
<circle cx="187.7" cy="229.1" r="1.61" fill="#fff" stroke="#000" stroke-width=".3"/>
<circle cx="243.3" cy="230.1" r="1.61" fill="none" stroke="#000" stroke-width=".3"/>
<circle cx="243.3" cy="230.1" r="1.61" fill="#fff" stroke="#000" stroke-width=".3"/>
<circle cx="112.5" cy="229.9" r="1.61" fill="none" stroke="#000" stroke-width=".3"/>
<circle cx="112.5" cy="229.9" r="1.61" fill="#fff" stroke="#000" stroke-width=".3"/>
<circle cx="57.4" cy="221.8" r="1.61" fill="none" stroke="#000" stroke-width=".3"/>
<circle cx="57.4" cy="221.8" r="1.61" fill="#fff" stroke="#000" stroke-width=".3"/>
<circle cx="76.5" cy="315" r="1.61" fill="none" stroke="#000" stroke-width=".3"/>
<circle cx="76.5" cy="315" r="1.61" fill="#fff" stroke="#000" stroke-width=".3"/>
<circle cx="222.7" cy="311.4" r="1.61" fill="none" stroke="#000" stroke-width=".3"/>
<circle cx="222.7" cy="311.4" r="1.61" fill="#fff" stroke="#000" stroke-width=".3"/>
<circle cx="155.7" cy="301.8" r="1.61" fill="none" stroke="#000" stroke-width=".3"/>
<circle cx="155.7" cy="301.8" r="1.61" fill="#fff" stroke="#000" stroke-width=".3"/>
<circle cx="196.1" cy="159.3" r="1.61" fill="none" stroke="#000" stroke-width=".3"/>
<circle cx="196.1" cy="159.3" r="1.61" fill="#fff" stroke="#000" stroke-width=".3"/>
<circle cx="98.6" cy="159.8" r="1.61" fill="none" stroke="#000" stroke-width=".3"/>
<circle cx="98.6" cy="159.8" r="1.61" fill="#fff" stroke="#000" stroke-width=".3"/>
<circle cx="156" cy="108" r="1.61" fill="none" stroke="#000" stroke-width=".3"/>
<circle cx="156" cy="108" r="1.61" fill="#fff" stroke="#000" stroke-width=".3"/>
<circle cx="44.5" cy="106" r="1.61" fill="none" stroke="#000" stroke-width=".3"/>
<circle cx="44.5" cy="106" r="1.61" fill="#fff" stroke="#000" stroke-width=".3"/>
<circle cx="87.1" cy="48.6" r="1.61" fill="none" stroke="#000" stroke-width=".3"/>
<circle cx="87.1" cy="48.6" r="1.61" fill="#fff" stroke="#000" stroke-width=".3"/>
<circle cx="209.3" cy="45.5" r="1.61" fill="none" stroke="#000" stroke-width=".3"/>
<circle cx="209.3" cy="45.5" r="1.61" fill="#fff" stroke="#000" stroke-width=".3"/>
<circle cx="259.6" cy="109.3" r="1.61" fill="none" stroke="#000" stroke-width=".3"/>
<circle cx="259.6" cy="109.3" r="1.61" fill="#fff" stroke="#000" stroke-width=".3"/>
<g font-size="14.4">
<text x="86.6" y="247.4" transform="rotate(-90 86.6 247.4)">HEAT SINK I</text>
<text x="224.3" y="252.5" transform="rotate(-90 224.3 252.5)">HEAT SINK II</text>
</g>
<text font-size="10.8" x="72.4" y="94.5">HEAT SINK III</text>
<g font-size="7.2">
<text x="159.2" y="16.6">AC2</text>
<text x="186.2" y="16.8">C30</text>
<text x="205.9" y="15.5">AC1</text>
<text x="249.4" y="32.2" transform="rotate(-90 249.4 32.2)">L4</text>
<text x="138.7" y="121.2">BAT(-VE)</text>
<text x="67.8" y="131.1">COOLING FAN II</text>
<text x="186.9" y="129.8">COOLING FAN I</text>
<text x="177.3" y="319">BAT(+VE)</text>
</g>
<g font-size="5.4">
<text x="140.2" y="23.7" transform="rotate(-90 140.2 23.7)">HVDC</text>
<text x="149.4" y="23.1" transform="rotate(-90 149.4 23.1)">GND</text>
<text x="161.5" y="32">IC3</text>
<text x="51.8" y="38.7" transform="rotate(-90 51.8 38.7)">L3</text>
<text x="208.8" y="59.9" transform="rotate(-90 208.8 59.9)">C18</text>
<text x="273.3" y="54.8" transform="rotate(-90 273.3 54.8)">C21</text>
<text x="116" y="60.3" transform="rotate(-90 116 60.3)">R43</text>
<text x="140.5" y="63.9" transform="rotate(-90 140.5 63.9)">F1</text>
<text x="143.4" y="85.2">D16</text>
<text x="158.2" y="85.1">Q20</text>
<text x="174.1" y="84.9">D15</text>
<text x="190.2" y="85.1">Q21</text>
<text x="211.9" y="85.2">D14</text>
<text x="226.5" y="85.1">Q18</text>
<text x="241.4" y="84.9">D13</text>
<text x="256.2" y="84.9">Q19</text>
<text x="159.9" y="93.3">LO</text>
<text x="192" y="93.3">HI</text>
<text x="228.2" y="93.3">LO</text>
<text x="258" y="92.2">HI</text>
<text x="35.3" y="136.7">R31</text>
<text x="67.6" y="155" transform="rotate(-90 67.6 155)">Q17</text>
<text x="235.2" y="152.1" transform="rotate(-90 235.2 152.1)">Q1</text>
<text x="144" y="165.5" transform="rotate(-90 144 165.5)">C2</text>
<text x="161.5" y="166.8" transform="rotate(-90 161.5 166.8)">C1</text>
<text x="35.6" y="168.9">R24</text>
<text x="121.9" y="169.6" transform="rotate(-90 121.9 169.6)">C16</text>
<text x="180.6" y="169.1" transform="rotate(-90 180.6 169.1)">C17</text>
<text x="68.3" y="184.5" transform="rotate(-90 68.3 184.5)">Q15</text>
<text x="234.4" y="181.1" transform="rotate(-90 234.4 181.1)">Q2</text>
<text x="35.1" y="200.7">R26</text>
<text x="185.9" y="209.2" transform="rotate(-90 185.9 209.2)">XFR_PR2</text>
<text x="68.1" y="214.2" transform="rotate(-90 68.1 214.2)">Q16</text>
<text x="121.9" y="210.2" transform="rotate(-90 121.9 210.2)">XFR_PR1</text>
<text x="236" y="212.6" transform="rotate(-90 236 212.6)">Q3</text>
<text x="152.4" y="219.5" transform="rotate(-90 152.4 219.5)">XFR_CENTER</text>
<text x="35.6" y="232.9">R22</text>
<text x="68.3" y="245.7" transform="rotate(-90 68.3 245.7)">Q14</text>
<text x="235.7" y="243.6" transform="rotate(-90 235.7 243.6)">Q4</text>
<text x="154.6" y="257.1" transform="rotate(-90 154.6 257.1)">IC1</text>
<text x="173.7" y="253.8" transform="rotate(-90 173.7 253.8)">F2</text>
<text x="180.8" y="254" transform="rotate(-90 180.8 254)">F4</text>
<text x="190" y="254" transform="rotate(-90 190 254)">F3</text>
<text x="36.1" y="264.2">R20</text>
<text x="236" y="274.8" transform="rotate(-90 236 274.8)">Q5</text>
<text x="68.6" y="276.5" transform="rotate(-90 68.6 276.5)">Q8</text>
<text x="156.3" y="279.5" transform="rotate(-90 156.3 279.5)">L2</text>
<text x="37.1" y="295.2">R6</text>
<text x="171.5" y="300" transform="rotate(-90 171.5 300)">IC2</text>
<text x="236.5" y="304.5" transform="rotate(-90 236.5 304.5)">Q6</text>
<text x="69.1" y="306.7" transform="rotate(-90 69.1 306.7)">Q7</text>
</g>
<g font-size="3.6">
<text x="116.9" y="15.9">LED2</text>
<text x="85" y="23.6" transform="rotate(-90 85 23.6)">C7</text>
<text x="71.1" y="24.4" transform="rotate(-90 71.1 24.4)">C9</text>
<text x="99.3" y="24.7" transform="rotate(-90 99.3 24.7)">C27</text>
<text x="115.1" y="28" transform="rotate(-90 115.1 28)">R16</text>
<text x="207.9" y="29.5">R2</text>
<text x="132.2" y="31.8" transform="rotate(-90 132.2 31.8)">R40</text>
<text x="204.2" y="33.3" transform="rotate(-90 204.2 33.3)">C5</text>
<text x="71.2" y="39.6" transform="rotate(-90 71.2 39.6)">C26</text>
<text x="85.7" y="39.6" transform="rotate(-90 85.7 39.6)">C13</text>
<text x="99.1" y="39.6" transform="rotate(-90 99.1 39.6)">C28</text>
<text x="147.2" y="39.7">R11</text>
<text x="161" y="42" transform="rotate(-90 161 42)">C4</text>
<text x="181.9" y="37.6">J11</text>
<text x="130.3" y="46.7">R39</text>
<text x="175.7" y="45.5">R37</text>
<text x="194.2" y="46.4" transform="rotate(-90 194.2 46.4)">LED3</text>
<text x="164.2" y="50.9">C8</text>
<text x="156" y="55.1" transform="rotate(-90 156 55.1)">C24</text>
<text x="174.2" y="59.5">J10</text>
<text x="222.2" y="59.3">J4</text>
<text x="151" y="66">L1</text>
<text x="192.5" y="60.5">J5</text>
<text x="36.3" y="71.9" transform="rotate(-90 36.3 71.9)">D21</text>
<text x="55.9" y="71.9" transform="rotate(-90 55.9 71.9)">D22</text>
<text x="73.7" y="71.9" transform="rotate(-90 73.7 71.9)">D23</text>
<text x="93.2" y="71.9" transform="rotate(-90 93.2 71.9)">D24</text>
<text x="107.7" y="71.9" transform="rotate(-90 107.7 71.9)">D25</text>
<text x="169.7" y="70.9">R36</text>
<text x="182.1" y="68.7">D19</text>
<text x="216.6" y="69.1">R34</text>
<text x="247.9" y="70.9">R33</text>
<text x="248.4" y="66.7">D17</text>
<text x="170.2" y="74.3">D20</text>
<text x="182.1" y="72.4">R35</text>
<text x="219" y="73.1">D18</text>
<text x="52.8" y="112">XFR_S1</text>
<text x="70.1" y="112">XFR_S2</text>
<text x="99" y="110">C29</text>
<text x="49.7" y="131.6" transform="rotate(-90 49.7 131.6)">D12</text>
<text x="59.2" y="133.4" transform="rotate(-90 59.2 133.4)">R32</text>
<text x="138.7" y="140.2" transform="rotate(-90 138.7 140.2)">JUMPER I</text>
<text x="112.4" y="153.2" transform="rotate(-90 112.4 153.2)">R17</text>
<text x="260.5" y="158.3">R1</text>
<text x="50.2" y="164.9" transform="rotate(-90 50.2 164.9)">D10</text>
<text x="58.5" y="165.7" transform="rotate(-90 58.5 165.7)">R25</text>
<text x="244.4" y="165.4" transform="rotate(-90 244.4 165.4)">R13</text>
<text x="253.1" y="164.2" transform="rotate(-90 253.1 164.2)">D7</text>
<text x="258.2" y="189.5">R3</text>
<text x="49.7" y="196.6" transform="rotate(-90 49.7 196.6)">D11</text>
<text x="57.7" y="197.1" transform="rotate(-90 57.7 197.1)">R30</text>
<text x="244.6" y="194.9" transform="rotate(-90 244.6 194.9)">R5</text>
<text x="252.6" y="195.2" transform="rotate(-90 252.6 195.2)">D6</text>
<text x="111.8" y="201.3" transform="rotate(-90 111.8 201.3)">JUMPER II</text>
<text x="42.1" y="208.3">R38</text>
<text x="258.2" y="220.2">R4</text>
<text x="123.4" y="224.8">IEEE Power and Energy Society(PES)</text>
<text x="244.4" y="225.2" transform="rotate(-90 244.4 225.2)">R7</text>
<text x="252.8" y="226.1" transform="rotate(-90 252.8 226.1)">D1</text>
<text x="50.7" y="228.4" transform="rotate(-90 50.7 228.4)">D9 C3</text>
<text x="58.5" y="229.7" transform="rotate(-90 58.5 229.7)">R23</text>
<text x="260.3" y="232.7" transform="rotate(-90 260.3 232.7)">C6</text>
<text x="261" y="238.5" transform="rotate(89 261 238.5)">R29</text>
<text x="257.9" y="252">R8</text>
<text x="126.7" y="255.4" transform="rotate(-90 126.7 255.4)">J3</text>
<text x="244.6" y="257.9" transform="rotate(-90 244.6 257.9)">R9</text>
<text x="50.2" y="260.1" transform="rotate(-90 50.2 260.1)">D8</text>
<text x="58.5" y="261.7" transform="rotate(-90 58.5 261.7)">R21</text>
<text x="137.4" y="261.2" transform="rotate(-90 137.4 261.2)">C22</text>
<text x="253.1" y="258.1" transform="rotate(-90 253.1 258.1)">D2</text>
<text x="141.5" y="268.8" transform="rotate(-90 141.5 268.8)">C10</text>
<text x="164.4" y="268.5" transform="rotate(-90 164.4 268.5)">J2</text>
<text x="186" y="287.8">C14</text>
<text x="256.8" y="283.2">R10</text>
<text x="50.2" y="291.6" transform="rotate(-90 50.2 291.6)">D5</text>
<text x="58.2" y="292.9" transform="rotate(-90 58.2 292.9)">R19</text>
<text x="144.7" y="290.8" transform="rotate(-90 144.7 290.8)">LED1</text>
<text x="161.6" y="289.1">C12</text>
<text x="186.5" y="292.6">C15</text>
<text x="244.6" y="290.4" transform="rotate(-90 244.6 290.4)">R12</text>
<text x="252.6" y="289.1" transform="rotate(-90 252.6 289.1)">D3</text>
<text x="149.9" y="296.2" transform="rotate(-90 149.9 296.2)">R15</text>
<text x="156.6" y="298.3" transform="rotate(-90 156.6 298.3)">C11</text>
<text x="250.8" y="299.3" transform="rotate(-90 250.8 299.3)">D4</text>
<text x="263.7" y="301.5" transform="rotate(-90 263.7 301.5)">R28</text>
<text x="33.5" y="309.6">C19</text>
<text x="256" y="307.6" transform="rotate(-90 256 307.6)">R18</text>
<text x="48.3" y="312.2" transform="rotate(-90 48.3 312.2)">R27</text>
<text x="129.8" y="312.2">HVDC</text>
<text x="156.4" y="316.9">J1</text>
<text x="257.5" y="312.7">R14</text>
</g>
<g font-size="3.5">
<text x="8.5" y="412.8">7/6/2016</text>
<text x="23.9" y="412.8">4:37 AM C:\Users\SHUVANGKAR\Google Drive\Inverter (1)\Inverter final documents\push pull -ultimate final v7.00\Push pull power1 - v6.00\push pull power2.brd</text>
</g>
<g font-size="3.2">
<text x="174" y="37.8" transform="rotate(-90 174 37.8)">C23</text>
<text x="269.2" y="307.7" transform="rotate(-90 269.2 307.7)">C20</text>
</g>
<g font-size="2.9">
<text x="125" y="232.9">For any queries email at</text>
<text x="159" y="232.9">s.c.das@ieee.org</text>
</g>
<g font-size="2.5">
<text x="177.5" y="33.8" transform="rotate(-90 177.5 33.8)">+ve</text>
<text x="206.1" y="39.5">9W</text>
<text x="146.7" y="45.1">9W</text>
<text x="106" y="54" transform="rotate(-90 106 54)">20W</text>
<text x="172.7" y="55.9" transform="rotate(-90 172.7 55.9)">+ve</text>
<text x="41" y="213.8">9W</text>
<text x="132.1" y="228.6">Community Solutions Initiative(CSI)</text>
<text x="255.6" y="238.9">9W</text>
</g>
<g font-size="1.8">
<text x="146.8" y="265.8" transform="rotate(-90 146.8 265.8)">J9</text>
<text x="146.5" y="271.6" transform="rotate(-90 146.5 271.6)">J8</text>
<text x="134.3" y="299.7" transform="rotate(-90 134.3 299.7)">J7</text>
</g>
</svg>
